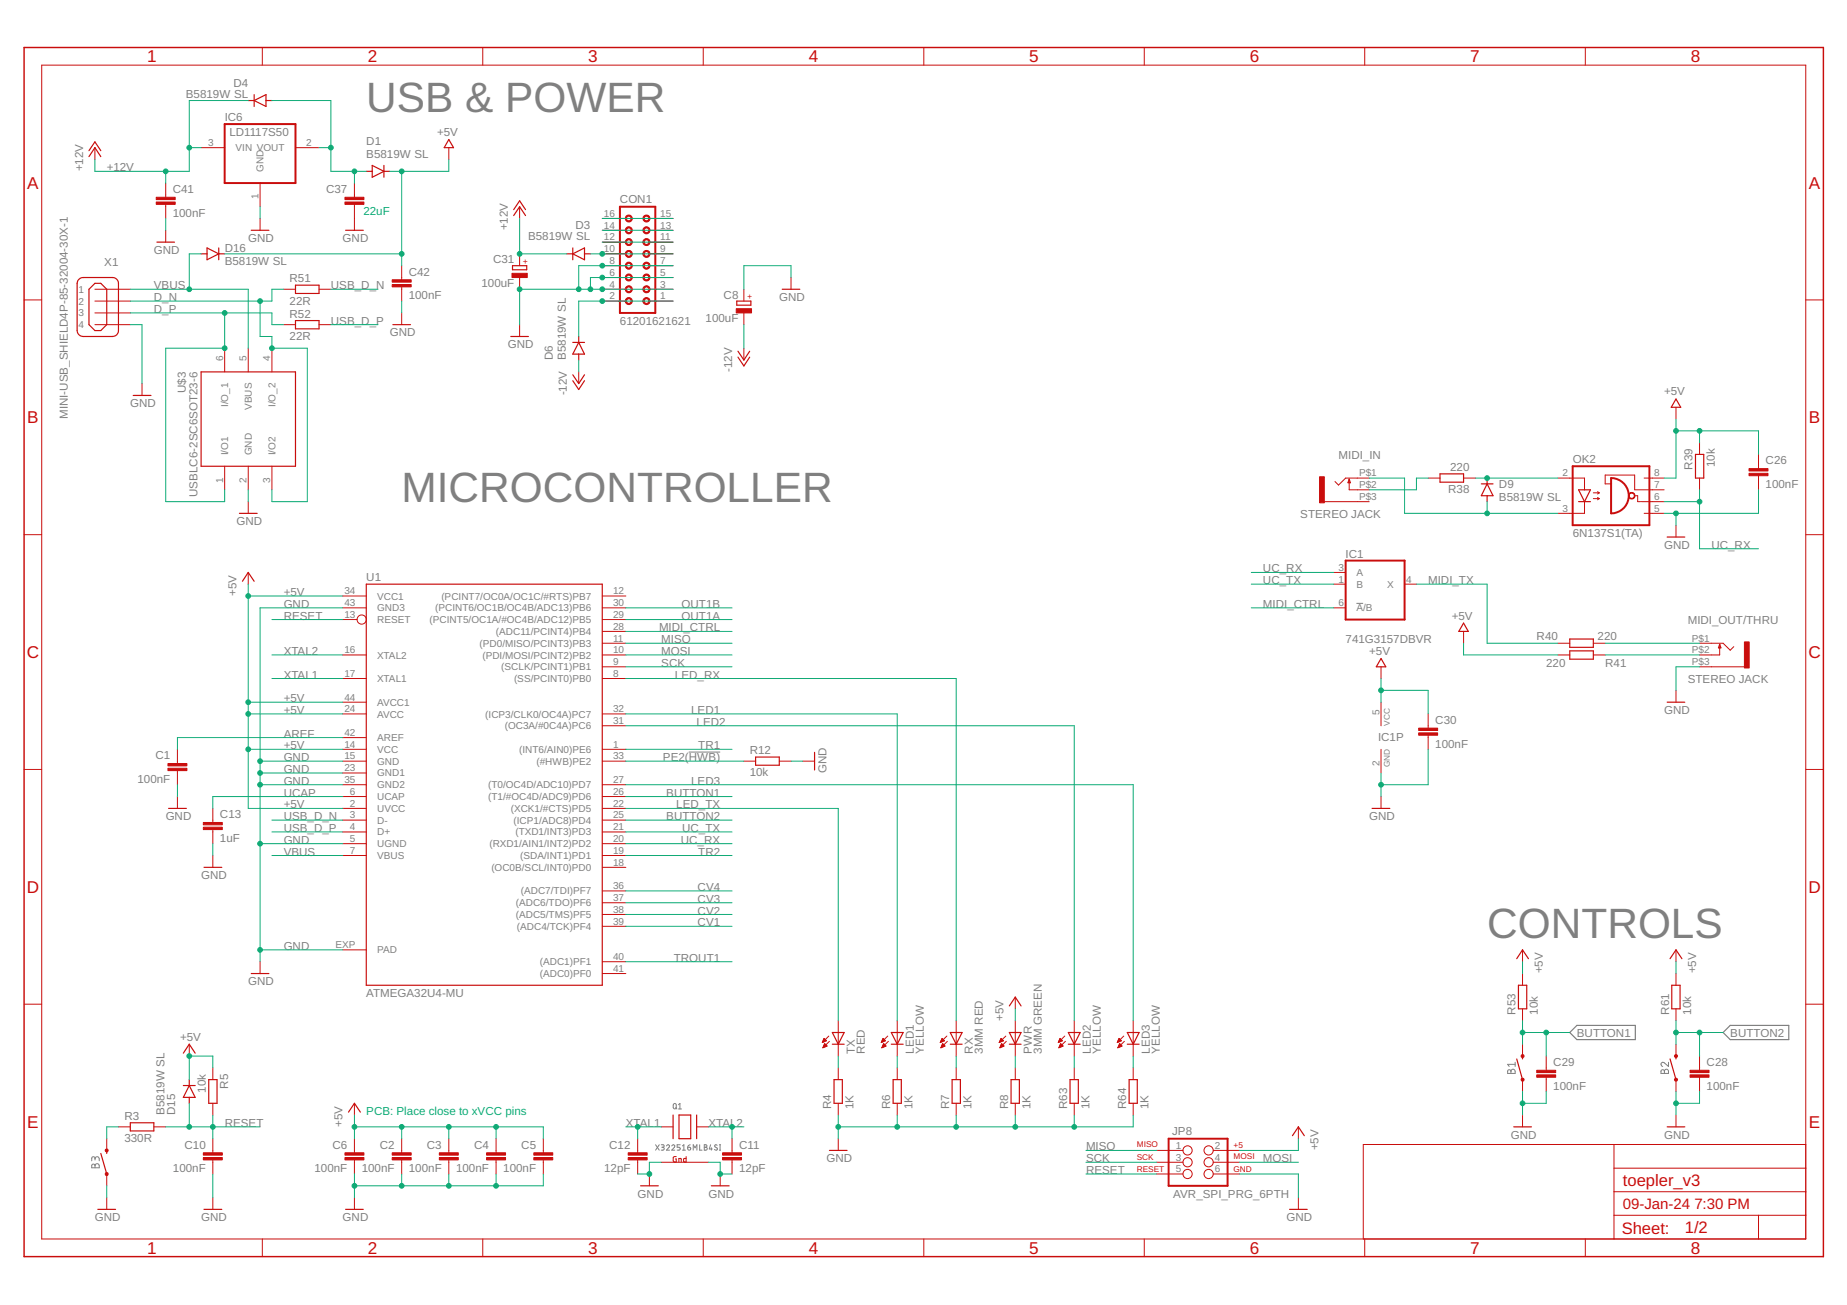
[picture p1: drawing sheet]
<svg xmlns="http://www.w3.org/2000/svg" width="297mm" height="210mm" viewBox="0 0 297 210" stroke-linecap="round" stroke-linejoin="round" font-family="sans-serif">
<g fill="none" stroke="#808080" stroke-width=".16">
<path d="M218.1 97h1.1M110.8 121h5M108.3 177.6a.24 .24 0 0 1 .3-.1 .24 .24 0 0 1 .2 .2v.4a.24 .24 0 0 1-.3 .3 .24 .24 0 0 1-.2-.3zM108.7 178.2l.2 .2M109.1 177.7l.2-.2v.9M109.1 178.4h.5M242.5 172.1h.4l.1 .2v-.1a.33 .33 0 0 1 .4-.2 .33 .33 0 0 1 .3 .3v.4h-1.2zM243 172.3v.4M243.7 170.9v.6M243.7 171.2h-1.2l.2 .3M267.1 172.2l.4-.1 .2 .2v-.1a.33 .33 0 0 1 .4-.2 .33 .33 0 0 1 .2 .3v.4h-1.2zM267.7 172.3v.4"/>
<path d="M268.3 170.9v.6l-.6-.5a.33 .33 0 0 0-.6 .1 .33 .33 0 0 0 .3 .4M14.8 187.3h.4l.1 .2a.34 .34 0 0 1 .3-.3 .34 .34 0 0 1 .4 .3v.3h-1.2zM15.3 186.4a.34 .34 0 0 1 .3-.4 .34 .34 0 0 1 .4 .4v.3M15.3 186.6v-.4l-.3-.1-.2 .1v.5M15.3 187.5v.3M105.4 184.1l.6 .9M106 184.1l-.6 .9M106.3 184.1h.4l.1 .2-.1 .2h-.3M106.6 184.5a.23 .23 0 0 1 .2 .3 .23 .23 0 0 1-.2 .2h-.3M107.2 184.3a.24 .24 0 0 1 .3-.2 .24 .24 0 0 1 .1 .4l-.4 .5h.5M108 184.3l.3-.2 .2 .1v.3l-.5 .5h.5M109.4 184.1h-.5v.4l.4 .1 .1 .1-.1 .3h-.4"/>
<path d="M109.7 185h.5M109.7 184.3l.3-.2v.9M110.6 184.5h.3a.25 .25 0 0 1 .2 .3 .25 .25 0 0 1-.3 .2 .25 .25 0 0 1-.2-.2zM111 184.1l-.3 .2-.1 .2M111.5 185v-.9l.3 .5 .3-.5v.9M112.5 184.1v.9h.4M113.3 184.1l.4 .1v.2l-.2 .1a.23 .23 0 0 1 .2 .3 .23 .23 0 0 1-.2 .2h-.2zM113.3 184.5h.2M114.3 184.1l-.2 .7h.5M114.4 184.6v.4M115.3 184.2l-.3-.1-.1 .2 .5 .4v.2l-.2 .1-.3-.1M115.7 185h.2"/>
<path d="M115.7 184.1h.2M115.8 184.1v.9"/>
</g>
<path d="M252.5 166.1l1.1-1.2h9.4v2.3h-9.4zM278.3 164.9h9.4v2.3h-9.4l-1.2-1.1z" fill="none" stroke="#808080" stroke-width=".19"/>
<g fill="none" stroke="#c90d0c" stroke-width=".19">
<path d="M39.9 16.2h1M40.9 16.2l1.9-1v1.9zM40.9 15.2v1.9M42.8 16.2h.9M14.3 25.2l1-1.5 .9 1.5M14.3 24.2l1-1.4 .9 1.4M25.2 38.9h2.9M33.3 39.9l1.9 .9-1.9 1zM35.2 39.9v1.9M40.4 37h2.8M55.6 37h2.8M58.9 27.6h1"/>
<path d="M59.9 26.6l1.8 1-1.8 .9zM61.7 26.6v1.9M61.7 27.6h1M72.2 22.4l.7 1.3h-1.5zM82.6 34.7l1-1.4 .9 1.4M82.6 33.7l1-1.4 .9 1.4M92.1 39.9v1.9M12.7 44.9l.7-.3h4.7a.94 .94 0 0 1 .9 1v7.8a.97 .97 0 0 1-.9 .7h-4.7a.98 .98 0 0 1-1-.9v-7.6zM14.3 46.5l1-.9h.9l1 .9v5.7l-1 1h-.9l-1-1zM32.3 59.8h15.2v15.2h-15.2zM32.3 40.8h1M35.2 40.8h.9"/>
<path d="M47.5 45.9h3.8v1.3h-3.8zM47.5 51.6h3.8v1.3h-3.8zM63.2 52.2h2.8M82.1 54.1h2.9M82.4 42.7h2.3v.7h-2.3zM91.2 40.8h.9M92.1 40.8l1.9-.9v1.9zM92.1 55.1h1.9M93.1 55.1l.9 1.9h-1.9zM93.1 54.1v1M93.1 57v.9M94 40.8h1"/>
<path d="M118.5 48.4h2.3v.7h-2.3zM118.7 56.5l.9 1.4 1-1.4M118.7 57.4l.9 1.5 1-1.5M125.8 46.5h2.8M21.4 63.6h2.9M92.1 60.3l1 1.4 .9-1.4M92.1 61.2l1 1.5 .9-1.5M217 77.1l.2 .5h-.4zM231.6 76.2h3.8v1.4h-3.8zM238.2 77.8h1.9M239.2 77.8l.9 1.9h-1.9zM239.2 76.9v.9"/>
<path d="M239.2 79.7v1M253.9 78.8h1.9l-1 1.9zM269.5 64.2l.8 1.3h-1.5zM272.7 73.1h1.3v3.8h-1.3zM38.5 82.6h2.9M39 93.5l.9-1.4 1 1.4M58.9 94h38v64.5h-38zM253.9 80.7h1.9M268.1 86.4h2.9M222.1 105.9l.8 1.4h-1.6zM235.4 100.2l.7 1.4h-1.5zM252.5 104.7h3.7v1.3h-3.7z"/>
<path d="M252.5 102.8h3.7v1.3h-3.7zM268.1 112.9h2.9M276.6 103.6l.2 .6h-.4zM27.1 130h2.9M32.8 139.5h2.9M121.5 121.8h3.8v1.3h-3.8zM131 121v2.8M220.7 130h2.8M40.4 156.6h2.8M243.9 154.2l1-1.4 .9 1.4M244.2 158.5h1.3v3.8h-1.3zM268.6 154.2l.9-1.4 1 1.4"/>
<path d="M268.9 158.5h1.3v3.8h-1.3zM29.5 169.4l.9-1.4 1 1.4M29.5 174.6h1.9M30.4 174.6l1 1.9h-1.9zM30.4 173.7v.9M30.4 176.5v1M33.6 173.7h1.3v3.8h-1.3zM56 178.9l1-1.4 1 1.4M108.2 179.3v3.9M109.2 179.3h1.9v3.9h-1.9zM112 179.3v3.9M133.9 166.1h1.9l-1 1.9z"/>
<path d="M133.9 168h1.9M134.1 173.7h1.4v3.8h-1.4zM143.3 168h1.9M143.3 166.1h1.9l-.9 1.9zM143.6 173.7h1.3v3.8h-1.3zM152.8 168h1.9M152.8 166.1h1.9l-.9 1.9zM153.1 173.7h1.4v3.8h-1.4zM162.3 161.8l1-1.4 .9 1.4M162.3 168h1.9M162.3 166.1h1.9l-.9 1.9zM162.6 173.7h1.3v3.8h-1.3z"/>
<path d="M171.8 168h1.9M171.8 166.1h1.9l-.9 1.9zM172.1 173.7h1.3v3.8h-1.3zM181.3 168h1.9M181.3 166.1h1.9l-1 1.9zM181.6 173.7h1.3v3.8h-1.3zM243.9 170.3l1 3.4M244.9 169.9v.4M268.6 170.3l.9 3.4M269.5 169.9v.4M15.7 194.5h2.9M16.2 185.5l1 3.3"/>
<path d="M17.2 185v.5M21 180.6h3.7v1.3h-3.7zM32.8 194.5h2.9M55.6 194.5h2.8M103 190.7h2.9M114.4 190.7h2.9M133.4 185h2.8M207.4 194.5h2.8M207.9 182.7l.9-1.4 1 1.4M243.4 181.3h2.9M268.1 181.3h2.9"/>
</g>
<g fill="none" stroke="#c90d0c" stroke-width=".16">
<path d="M6.7 10.5h283.7v188.8h-283.7zM42.2 7.6v2.9M77.6 7.6v2.9M113.1 7.6v2.9M148.6 7.6v2.9M184 7.6v2.9M219.5 7.6v2.9M255 7.6v2.9M15.3 23.7v2M26.6 29.4v2.3M26.6 32.9v2.2M26.6 37v1.9"/>
<path d="M32.3 23.7h3.8M41.8 29.4v3.9M41.8 35.1v1.9M47.5 23.7h3.8M57 29.4v2.3M57 32.9v4.1M72.2 23.7v2M83.6 33.3v1.8M96.9 38.9h3.7M96.9 37h3.7M96.9 35.1h3.7M104.4 38.9h3.8"/>
<path d="M104.4 37h3.8M104.4 35.1h3.8M3.9 48.2h2.8M15.3 48.4h5.7M15.3 46.5h5.7M15.3 52.2h5.7M15.3 50.3h5.7M36.1 56v3.8M39.9 56v3.8M43.7 56v3.8M45.6 46.5h1.9M45.6 52.2h1.9"/>
<path d="M51.3 46.5h1.9M51.3 52.2h1.9M64.6 42.7v2.3M64.6 46.1v2.3M64.6 50.3v1.9M83.6 40.8v1.9M83.6 44.6v1.9M83.6 52.2v1.9M93.1 59.8v1.9M96.9 48.4h3.7M96.9 46.5h3.7M96.9 44.6h3.7"/>
<path d="M96.9 42.7h3.7M96.9 40.8h3.7M104.4 48.4h3.8M104.4 46.5h3.8M104.4 44.6h3.8M104.4 42.7h3.8M104.4 40.8h3.8M119.6 46.5v1.9M119.6 50.3v1.9M119.6 56v1.9M127.2 44.6v1.9M290.4 48.2h2.8"/>
<path d="M22.8 61.7v1.9M36.1 75v3.8M39.9 75v3.8M43.7 75v3.8M217 77.1v1.7h3.2M220.2 76.9h-3.8l-1.1 1.1-.6-.6M229.7 76.9h1.9M235.4 76.9h1.9M250.5 76.9h4.3v1.9M256.2 79.3h1M256.9 79.1l.3 .2M257.2 79.3l-.3 .2"/>
<path d="M259.1 77.8h-1v-1.4h4.8v2.4h4.7M262.9 79.7h.5v1h.4M264.4 76.9h3.2M269.5 65.5v1.9M273.3 71.2v1.9M273.3 76.9v1.9M282.8 73.1v2.3M282.8 76.5v2.3M3.9 86h2.8M39.9 80.7v1.9M39.9 92.1v1.9M55.1 99.7h2.3"/>
<path d="M55.1 97.8h3.8M55.1 95.9h3.8M96.9 99.7h3.7M96.9 97.8h3.7M96.9 95.9h3.7M213 80.7h7.2M214.5 97.8h1.9M214.5 92.1h1.9M214.5 94h1.9M225.9 94h1.9M254.8 80.7v1.9h-4.3M256.2 80.2h1"/>
<path d="M256.9 80l.3 .2M257.2 80.2l-.3 .2M263.9 80.7h3.7M264.4 82.6h3.2M269.5 84.5v1.9M290.4 86h2.8M55.1 114.8h3.8M55.1 105.3h3.8M55.1 109.1h3.8M55.1 118.6h3.8M55.1 112.9h3.8M96.9 101.6h3.7"/>
<path d="M96.9 114.8h3.7M96.9 116.7h3.7M96.9 103.5h3.7M96.9 105.3h3.7M96.9 107.3h3.7M96.9 109.1h3.7M222.1 107.3v1.8M222.1 112.9v3.8M229.7 114.8v2.3M229.7 118.3v2.2M235.4 101.6v1.9M250.5 103.5h2"/>
<path d="M250.5 105.3h2M256.2 103.5h1.9M256.2 105.3h1.9M269.5 111v1.9M273.3 103.5h3.8l1.2 1.1 .5-.6M273.3 107.3h7.2M276.6 103.6v1.7h-3.3M3.9 123.8h2.8M28.5 120.5v2.3M28.5 124v2.2M28.5 128.1v1.9M34.2 130v2.3"/>
<path d="M34.2 133.4v2.3M34.2 137.6v1.9M55.1 122.4h3.8M55.1 131.9h3.8M55.1 120.5h3.8M55.1 135.7h3.8M55.1 137.6h3.8M55.1 126.2h3.8M55.1 128.1h3.8M55.1 133.8h3.8M55.1 130h3.8M55.1 124.3h3.8"/>
<path d="M96.9 122.4h3.7M96.9 131.9h3.7M96.9 120.5h3.7M96.9 139.5h3.7M96.9 135.7h3.7M96.9 137.6h3.7M96.9 126.2h3.7M96.9 128.1h3.7M96.9 133.8h3.7M96.9 130h3.7M119.6 122.4h1.9M125.3 122.4h1.9"/>
<path d="M129.1 122.4h1.9M222.1 120.5v3.8M222.1 128.1v1.9M290.4 123.8h2.8M41.8 154.7v1.9M55.1 152.8h3.8M96.9 156.6h3.7M96.9 154.7h3.7M96.9 149h3.7M96.9 147.1h3.7M96.9 145.2h3.7M96.9 143.3h3.7"/>
<path d="M244.9 152.8v1.9M244.9 156.6v1.9M269.5 152.8v1.9M269.5 156.6v1.9M3.9 161.5h2.8M30.4 168v1.9M34.2 171.8v1.9M34.2 177.5v1.8M57 177.5v1.8M132.3 167.6h.1M132.3 167.6h.2M132.3 167.5h.4"/>
<path d="M132.4 167.4h.5M132.4 168.5h.1M132.4 167.3h.4M132.4 168.4h.3M132.4 167.2h.3M132.4 168.3h.5M132.5 167.2h.2M132.5 168.2h.5M132.5 167.1h.1M132.5 168.1h.4M132.5 167l.4 .4-.7 .3zM132.5 168h.3"/>
<path d="M132.6 168h.1M132.6 167.9h.1M132.6 167.9l.4 .4-.7 .2zM133.3 166.6l-1.1 1.1M133.4 167.5l-1.1 1M134.8 164.2v5.7M134.8 171.8v1.9M134.8 177.5v1.8M141.8 167.6h.1M141.8 167.6h.2M141.8 167.5h.4M141.9 167.4h.5"/>
<path d="M141.9 168.5h.1M141.9 167.3h.4M141.9 168.4h.3M141.9 167.2h.3M141.9 168.3h.5M142 167.2h.1M142 168.2h.5M142 167.1h.1M142 168.1h.4M142 167l.4 .4-.7 .3zM142 168h.3M142.1 168h.1"/>
<path d="M142.1 167.9h.1M142.1 167.9l.4 .4-.7 .2zM142.8 166.6l-1.1 1.1M142.9 167.5l-1.1 1M144.3 164.2v5.7M144.3 171.8v1.9M144.3 177.5v1.8M151.2 167.6h.1M151.3 167.6h.2M151.3 167.5h.4M151.3 167.4h.6M151.3 168.5h.2"/>
<path d="M151.4 167.3h.4M151.4 168.4h.3M151.4 167.2h.3M151.4 168.3h.5M151.4 167.2h.2M151.4 168.2h.5M151.5 167.1h.1M151.5 168.1h.3M151.5 167l.4 .4-.7 .3zM151.5 168h.3M151.6 168h.1M151.6 167.9h.1"/>
<path d="M151.6 167.9l.4 .4-.7 .2zM152.3 166.6l-1.1 1.1M152.4 167.5l-1.1 1M153.8 164.2v5.7M153.8 171.8v1.9M153.8 177.5v1.8M160.7 167.6h.1M160.8 167.6h.2M160.8 167.5h.4M160.8 167.4h.6M160.8 168.5h.2M160.9 167.3h.4"/>
<path d="M160.9 168.4h.3M160.9 167.2h.3M160.9 168.3h.5M160.9 167.2h.2M161 168.2h.4M161 167.1h.1M161 168.1h.4M161 167l.4 .4-.7 .3zM161 168h.3M161 168h.2M161.1 167.9h.1M161.1 167.9l.4 .4-.7 .2z"/>
<path d="M161.8 166.6l-1.1 1.1M161.8 167.5l-1 1M163.3 160.4v1.9M163.3 164.2v5.7M163.3 171.8v1.9M163.3 177.5v1.8M170.2 167.6h.1M170.2 167.6h.3M170.3 167.5h.4M170.3 167.4h.6M170.3 168.5h.2M170.3 167.3h.5"/>
<path d="M170.3 168.4h.4M170.4 167.2h.3M170.4 168.3h.5M170.4 167.2h.2M170.4 168.2h.5M170.5 167.1h.1M170.5 168.1h.3M170.5 167l.4 .4-.7 .3zM170.5 168h.3M170.5 168h.2M170.6 167.9h.1M170.6 167.9l.4 .4-.7 .2z"/>
<path d="M171.2 166.6l-1 1.1M171.3 167.5l-1 1M172.8 164.2v5.7M172.8 171.8v1.9M172.8 177.5v1.8M179.7 167.6h.1M179.7 167.6h.3M179.8 167.5h.4M179.8 167.4h.5M179.8 168.5h.2M179.9 167.3h.4M179.9 168.4h.2"/>
<path d="M179.9 167.2h.3M179.9 168.3h.4M179.9 167.2h.2M179.9 168.2h.5M180 167.1h.1M180 168.1h.3M180 167l.3 .4-.6 .3zM180 168h.2M180 168h.1M180.1 167.9h.1M180.1 167.9l.3 .4-.6 .2zM180.7 166.6l-1 1.1"/>
<path d="M180.8 167.5l-1 1M182.2 164.2v5.7M182.2 171.8v1.9M182.2 177.5v1.8M244.9 162.3v1.9M244.9 168v1.9M244.9 173.7v1.9M244.9 179.3v2M248.7 169.9v2.2M248.7 173.3v2.3M269.5 162.3v1.9M269.5 168v1.9"/>
<path d="M269.5 173.7v1.9M269.5 179.3v2M273.3 169.9v2.2M273.3 173.3v2.3M290.4 161.5h2.8M17.2 183.2v1.8M17.2 188.8v1.9M17.2 192.6v1.9M19 181.3h2M24.7 181.3h1.9M34.2 183.2v2.2M34.2 186.6v2.2"/>
<path d="M34.2 192.6v1.9M42.2 199.3v2.8M57 183.2v2.2M57 186.6v2.2M57 192.6v1.9M64.6 183.2v2.2M64.6 186.6v2.2M72.2 183.2v2.2M72.2 186.6v2.2M77.6 199.3v2.8M79.8 183.2v2.2M79.8 186.6v2.2"/>
<path d="M87.4 183.2v2.2M87.4 186.6v2.2M102.6 183.2v2.2M102.6 186.6v2.2M104.4 188.8v1.9M106.3 181.3h1.9M106.3 186.9h7.6M108.8 186l-.5 .1v.6l.1 .2h.4v-.5h-.2M109.2 186.9v-.6l.4 .1v.5M110.3 186v.9h-.3v-.5l.3-.1M112 181.3h1.9M113.1 199.3v2.8"/>
<path d="M115.8 188.8v1.9M117.7 183.2v2.2M117.7 186.6v2.2M134.8 183.2v1.8M148.6 199.3v2.8M184 199.3v2.8M186 185h4.2M186 186.9h4.2M186 188.8h4.2M195.1 185h4.2M195.1 186.9h4.2M195.1 188.8h4.2"/>
<path d="M208.8 181.3v1.9M208.8 192.6v1.9M219.5 199.3v2.8M255 199.3v2.8M259.6 195.5h30.8M259.6 184.1v15.2M259.6 191.7h30.8M259.6 187.9h30.8M282.8 195.5v3.8M290.4 184.1h-71.2v15.2"/>
<circle cx="58.2" cy="99.7" r=".74"/>
<circle cx="191" cy="185" r=".74"/>
<circle cx="191" cy="186.9" r=".74"/>
<circle cx="191" cy="188.8" r=".74"/>
<circle cx="194.4" cy="185" r=".74"/>
<circle cx="194.4" cy="186.9" r=".74"/>
<circle cx="194.4" cy="188.8" r=".74"/>
</g>
<g fill="#c90d0c" stroke="#c90d0c" stroke-width=".16">
<path d="M32.7 186.2h3.1v.4h-3.1z"/>
<path d="M32.7 185.4h3.1v.4h-3.1z"/>
<path d="M27 123.6h3.1v.4h-3.1z"/>
<path d="M27 122.8h3.1v.4h-3.1z"/>
<path d="M63.1 186.2h3v.4h-3z"/>
<path d="M63.1 185.4h3v.4h-3z"/>
<path d="M70.7 186.2h3v.4h-3z"/>
<path d="M70.7 185.4h3v.4h-3z"/>
<path d="M78.3 186.2h3v.4h-3z"/>
<path d="M78.3 185.4h3v.4h-3z"/>
<path d="M85.9 186.2h3v.4h-3z"/>
<path d="M85.9 185.4h3v.4h-3z"/>
<path d="M55.5 186.2h3v.4h-3z"/>
<path d="M55.5 185.4h3v.4h-3z"/>
<path d="M32.7 133.1h3.1v.3h-3.1z"/>
<path d="M32.7 132.3h3.1v.4h-3.1z"/>
<path d="M271.8 172.9h3v.4h-3z"/>
<path d="M271.8 172.1h3v.4h-3z"/>
<path d="M247.1 172.9h3.1v.4h-3.1z"/>
<path d="M247.1 172.1h3.1v.4h-3.1z"/>
<path d="M82.3 44h2.5v.6h-2.5z"/>
<path d="M116.2 186.2h3.1v.4h-3.1z"/>
<path d="M116.2 185.4h3.1v.4h-3.1z"/>
<path d="M101 186.2h3.1v.4h-3.1z"/>
<path d="M101 185.4h3.1v.4h-3.1z"/>
<path d="M55.5 32.5h3v.4h-3z"/>
<path d="M55.5 31.7h3v.4h-3z"/>
<path d="M25.1 32.5h3.1v.4h-3.1z"/>
<path d="M25.1 31.7h3.1v.4h-3.1z"/>
<path d="M63.1 45.8h3v.3h-3z"/>
<path d="M63.1 45h3v.4h-3z"/>
<path d="M118.4 49.7h2.5v.6h-2.5z"/>
<path d="M212.2 76.7h.8v4.2h-.8z"/>
<path d="M280.5 103.3h.8v4.1h-.8z"/>
<path d="M281.3 76.1h3v.4h-3z"/>
<path d="M281.3 75.4h3v.4h-3z"/>
<path d="M228.2 117.9h3v.4h-3z"/>
<path d="M228.2 117.1h3v.4h-3z"/>
</g>
<path d="M3.9 7.6h289.3v194.5h-289.3z" fill="none" stroke="#c90d0c" stroke-width=".23"/>
<path d="M36.1 20h11.4v9.4h-11.4zM99.7 33.3h5.7v17h-5.7zM252.9 75h12.4v9.5h-12.4zM259.1 76.9a2.84 2.84 0 0 1 2.8 2.8 2.84 2.84 0 0 1-2.8 2.9zM216.4 90.2h9.5v9.5h-9.5zM187.9 183.2h9.5v7.5h-9.5z" fill="none" stroke="#c90d0c" stroke-width=".32"/>
<g fill="#c90d0c" stroke="#c90d0c" stroke-width=".16">
<path d="M103.6 48a.57 .57 0 0 1 .9 .2 .57 .57 0 0 1-.4 .8 .57 .57 0 0 1-.7-.6h.2a.38 .38 0 0 1 .5-.4 .38 .38 0 0 1 .2 .6 .38 .38 0 0 1-.7 0v-.2h-.2z" fill-rule="evenodd"/>
<path d="M103.6 46.1a.57 .57 0 0 1 .9 .2 .57 .57 0 0 1-.4 .8 .57 .57 0 0 1-.7-.6h.2a.39 .39 0 0 1 .5-.3 .39 .39 0 0 1 .2 .6 .39 .39 0 0 1-.7-.1v-.2h-.2z" fill-rule="evenodd"/>
<path d="M103.6 44.2a.57 .57 0 0 1 .9 .2 .57 .57 0 0 1-.4 .8 .57 .57 0 0 1-.7-.6h.2a.38 .38 0 0 1 .5-.4 .38 .38 0 0 1 .2 .7 .38 .38 0 0 1-.7-.1v-.2h-.2z" fill-rule="evenodd"/>
<path d="M103.6 42.3a.57 .57 0 0 1 .9 .2 .57 .57 0 0 1-.4 .8 .57 .57 0 0 1-.7-.6h.2a.38 .38 0 0 1 .5-.4 .38 .38 0 0 1 .2 .7 .38 .38 0 0 1-.7-.1v-.2h-.2z" fill-rule="evenodd"/>
<path d="M103.6 40.4a.57 .57 0 0 1 .9 .2 .57 .57 0 0 1-.4 .8 .57 .57 0 0 1-.7-.6h.2a.38 .38 0 0 1 .5-.3 .38 .38 0 0 1 .2 .6 .38 .38 0 0 1-.7-.1v-.2h-.2z" fill-rule="evenodd"/>
<path d="M103.6 38.5a.57 .57 0 0 1 .9 .2 .57 .57 0 0 1-.4 .8 .57 .57 0 0 1-.7-.6h.2a.38 .38 0 0 1 .5-.3 .38 .38 0 0 1 .2 .6 .38 .38 0 0 1-.7-.1v-.2h-.2z" fill-rule="evenodd"/>
<path d="M103.6 36.6a.57 .57 0 0 1 .9 .2 .57 .57 0 0 1-.4 .8 .57 .57 0 0 1-.7-.6h.2a.38 .38 0 0 1 .5-.4 .38 .38 0 0 1 .2 .7 .38 .38 0 0 1-.7-.1v-.2h-.2z" fill-rule="evenodd"/>
<path d="M103.6 34.7a.57 .57 0 0 1 .9 .2 .57 .57 0 0 1-.4 .8 .57 .57 0 0 1-.7-.6h.2a.38 .38 0 0 1 .5-.3 .38 .38 0 0 1 .2 .6 .38 .38 0 0 1-.7-.1v-.2h-.2z" fill-rule="evenodd"/>
<path d="M100.8 48a.57 .57 0 0 1 .8 .2 .57 .57 0 0 1-.3 .8 .57 .57 0 0 1-.7-.6h.2a.38 .38 0 0 1 .5-.3 .38 .38 0 0 1 .1 .6 .38 .38 0 0 1-.6-.1v-.2h-.2z" fill-rule="evenodd"/>
<path d="M100.8 46.1a.57 .57 0 0 1 .8 .2 .57 .57 0 0 1-.3 .8 .57 .57 0 0 1-.7-.6h.2a.38 .38 0 0 1 .5-.3 .38 .38 0 0 1 .1 .6 .38 .38 0 0 1-.6-.1v-.2h-.2z" fill-rule="evenodd"/>
<path d="M100.8 44.2a.57 .57 0 0 1 .8 .2 .57 .57 0 0 1-.3 .8 .57 .57 0 0 1-.7-.6h.2a.38 .38 0 0 1 .5-.3 .38 .38 0 0 1 .1 .6 .38 .38 0 0 1-.6-.1v-.2h-.2z" fill-rule="evenodd"/>
<path d="M100.8 42.3a.57 .57 0 0 1 .8 .2 .57 .57 0 0 1-.3 .8 .57 .57 0 0 1-.7-.6h.2a.38 .38 0 0 1 .5-.3 .38 .38 0 0 1 .1 .6 .38 .38 0 0 1-.6-.1v-.2h-.2z" fill-rule="evenodd"/>
<path d="M100.8 40.4a.57 .57 0 0 1 .8 .2 .57 .57 0 0 1-.3 .8 .57 .57 0 0 1-.7-.6h.2a.38 .38 0 0 1 .5-.3 .38 .38 0 0 1 .1 .7 .38 .38 0 0 1-.6-.2v-.2h-.2z" fill-rule="evenodd"/>
<path d="M100.8 38.5a.57 .57 0 0 1 .8 .2 .57 .57 0 0 1-.3 .8 .57 .57 0 0 1-.7-.6h.2a.38 .38 0 0 1 .5-.3 .38 .38 0 0 1 .1 .6 .38 .38 0 0 1-.6-.1v-.2h-.2z" fill-rule="evenodd"/>
<path d="M100.8 36.6a.57 .57 0 0 1 .8 .2 .57 .57 0 0 1-.3 .8 .57 .57 0 0 1-.7-.6h.2a.38 .38 0 0 1 .5-.3 .38 .38 0 0 1 .1 .6 .38 .38 0 0 1-.6-.1v-.2h-.2z" fill-rule="evenodd"/>
<path d="M100.8 34.7a.57 .57 0 0 1 .8 .2 .57 .57 0 0 1-.3 .8 .57 .57 0 0 1-.7-.6h.2a.38 .38 0 0 1 .5-.3 .38 .38 0 0 1 .1 .7 .38 .38 0 0 1-.6-.2v-.2h-.2z" fill-rule="evenodd"/>
<path d="M244.7 173.5h.3v.3h-.3z" fill-rule="evenodd"/>
<path d="M244.7 169.7l.2-.1 .1 .1v.3l-.1 .1-.2-.1z" fill-rule="evenodd"/>
<path d="M269.4 173.5h.3l.1 .2-.1 .1h-.3l-.1-.1z" fill-rule="evenodd"/>
<path d="M17 188.7h.3v.3h-.3z" fill-rule="evenodd"/>
<path d="M17 184.9h.3v.3l-.1 .1-.2-.1z" fill-rule="evenodd"/>
<path d="M262.1 79.3a.53 .53 0 0 1 .8 .2 .53 .53 0 0 1-.3 .7 .53 .53 0 0 1-.7-.5h.1a.42 .42 0 0 1 .6-.4 .42 .42 0 0 1 .1 .7 .42 .42 0 0 1-.7-.1l-.1-.2z" fill-rule="evenodd"/>
<circle cx="269.5" cy="169.9" r=".25"/>
</g>
<g fill="none" stroke="#0dab76" stroke-width=".16">
<path d="M39.9 16.2h-9.5v11.4h-15.1v-1.9M43.7 16.2h9.5v11.4h5.7M26.6 27.6v1.8M26.6 35.1v1.9M30.4 23.7h1.9M41.8 33.3v1.8M51.3 23.7h1.9M57 27.6v1.8M64.6 27.6v15.1M72.2 25.7v1.9h-9.5M83.6 35.1v5.7h7.6M96.9 35.1h11.3"/>
<path d="M96.9 37h11.3M96.9 38.9h11.3M21 46.5h18.9v9.5M21 52.2h1.8v9.5M21 50.3h22.7v1.9h1.9M32.3 40.8h-1.9v5.7M36.1 50.3v5.7h-9.5v24.7h9.5v-1.9M36.1 40.8h28.5M41.8 48.4v5.7h1.9v1.9h5.7v24.7h-5.7v-1.9M45.6 46.5h-1.9v1.9h-22.7M53.2 46.5h7.6M53.2 52.2h7.6"/>
<path d="M64.6 48.4v1.9M93.1 57.9v1.9M95 40.8h13.2M108.2 46.5h-24.6v5.7M108.2 44.6h-13.2v1.9M108.2 42.7h-15.1v3.8M108.2 48.4h-15.1v5.7M119.6 52.2v3.8M127.2 44.6v-1.9h-7.6v3.8M39.9 78.8v1.9M220.2 76.9h5.7v5.7h24.6M229.7 76.9h-1.9v1.9h-7.6"/>
<path d="M237.3 76.9h13.2M269.5 67.4v9.5h-1.9M269.5 69.3h13.3v3.8M273.3 69.3v1.9M273.3 78.8v9.5h9.5M282.8 78.8v3.8h-15.2M39.9 94v36h15.2M39.9 95.9h15.2M43.7 99.7h11.4M55.1 97.8h-13.3v56.9M100.6 97.8h17.1M100.6 99.7h17.1"/>
<path d="M201.2 97.8h13.3M201.2 92.1h13.3M201.2 94h13.3M227.8 94h11.4v9.5h11.3M239.2 80.7v1.9M267.6 80.7h5.7M269.5 82.6v1.9M39.9 114.8h15.2M39.9 112.9h15.2M43.7 105.3h11.4M43.7 109.1h11.4M55.1 118.6h-26.6v1.9"/>
<path d="M100.6 109.1h53.2v55.1M100.6 114.8h43.7v49.4M100.6 116.7h72.2v47.5M100.6 107.3h17.1M100.6 105.3h17.1M100.6 103.5h17.1M100.6 101.6h17.1M222.1 111h7.6v3.8M222.1 109.1v3.8M235.4 103.5v1.8h15.1M258.1 105.3h15.2M258.1 103.5h15.2"/>
<path d="M273.3 107.3h-3.8v3.7M28.5 126.2v1.9M34.2 135.7v1.9M39.9 120.5h15.2M41.8 122.4h13.3M41.8 124.3h13.3M41.8 126.2h13.3M41.8 135.7h13.3M43.7 131.9h11.4M43.7 137.6h11.4M43.7 133.8h11.4M55.1 128.1h-20.9v1.9"/>
<path d="M100.6 130h34.2v34.2M100.6 126.2h81.6v38M100.6 122.4h19M100.6 135.7h17.1M100.6 128.1h17.1M100.6 131.9h17.1M100.6 137.6h17.1M100.6 120.5h17.1M100.6 133.8h17.1M127.2 122.4h1.9M222.1 124.3v3.8M229.7 120.5v5.7h-7.6"/>
<path d="M41.8 152.8h13.3M100.6 143.3h17.1M100.6 145.2h17.1M100.6 147.1h17.1M100.6 149h17.1M100.6 154.7h17.1M244.9 154.7v1.9M269.5 154.7v1.9M30.4 177.5v3.8M34.2 171.8v-1.9h-3.8v3.8M34.2 179.3v3.9M57 179.3v3.9"/>
<path d="M134.8 169.9v1.9M134.8 179.3v3.9M144.3 169.9v1.9M144.3 179.3v2M153.8 169.9v1.9M153.8 179.3v2M163.3 162.3v1.9M163.3 169.9v1.9M163.3 179.3v2M172.8 169.9v1.9M172.8 179.3v2M182.2 179.3v2h-47.4"/>
<path d="M182.2 169.9v1.9M244.9 164.2v3.8M244.9 175.6v3.7M244.9 166.1h7.6M248.7 166.1v3.8M248.7 175.6v1.9h-3.8M269.5 164.2v3.8M269.5 175.6v3.7M269.5 166.1h7.6M273.3 175.6v1.9h-3.8M273.3 166.1v3.8M17.2 190.7v1.9"/>
<path d="M19 181.3h-1.8v1.9M26.6 181.3h15.2M34.2 188.8v3.8M57 188.8v3.8M57 181.3h30.4v1.9M64.6 181.3v1.9M64.6 188.8v1.9M72.2 181.3v1.9M72.2 188.8v1.9M79.8 181.3v1.9M79.8 188.8v1.9M87.4 188.8v1.9h-30.4"/>
<path d="M100.6 181.3h5.7M102.6 181.3v1.9M106.3 186.9h-1.9v1.9h-1.8M113.9 181.3h5.7M113.9 186.9h1.9v1.9h1.9M117.7 181.3v1.9M174.6 188.8h11.4M174.6 186.9h11.4M174.6 185h11.4M199.3 188.8h9.5v3.8M199.3 186.9h9.5M208.8 183.2v1.8h-9.5"/>
</g>
<g fill="#0dab76" stroke="#0dab76" stroke-width=".16">
<circle cx="79.8" cy="190.7" r=".38"/>
<circle cx="72.2" cy="190.7" r=".38"/>
<circle cx="64.6" cy="190.7" r=".38"/>
<circle cx="57" cy="190.7" r=".38"/>
<circle cx="134.8" cy="181.3" r=".38"/>
<circle cx="153.8" cy="181.3" r=".38"/>
<circle cx="144.3" cy="181.3" r=".38"/>
<circle cx="163.3" cy="181.3" r=".38"/>
<circle cx="172.8" cy="181.3" r=".38"/>
<circle cx="96.9" cy="46.5" r=".38"/>
<circle cx="96.9" cy="44.6" r=".38"/>
<circle cx="95" cy="46.5" r=".38"/>
<circle cx="96.9" cy="42.7" r=".38"/>
<circle cx="93.1" cy="46.5" r=".38"/>
<circle cx="83.6" cy="46.5" r=".38"/>
<circle cx="244.9" cy="177.5" r=".38"/>
<circle cx="269.5" cy="177.5" r=".38"/>
<circle cx="115.8" cy="188.8" r=".38"/>
<circle cx="104.4" cy="188.8" r=".38"/>
<circle cx="41.8" cy="152.8" r=".38"/>
<circle cx="41.8" cy="122.4" r=".38"/>
<circle cx="41.8" cy="124.3" r=".38"/>
<circle cx="41.8" cy="126.2" r=".38"/>
<circle cx="41.8" cy="135.7" r=".38"/>
<circle cx="269.5" cy="82.6" r=".38"/>
<circle cx="222.1" cy="126.2" r=".38"/>
<circle cx="34.2" cy="181.3" r=".38"/>
<circle cx="30.4" cy="181.3" r=".38"/>
<circle cx="117.7" cy="181.3" r=".38"/>
<circle cx="102.6" cy="181.3" r=".38"/>
<circle cx="244.9" cy="166.1" r=".38"/>
<circle cx="248.7" cy="166.1" r=".38"/>
<circle cx="269.5" cy="166.1" r=".38"/>
<circle cx="273.3" cy="166.1" r=".38"/>
<circle cx="30.4" cy="46.5" r=".38"/>
<circle cx="30.4" cy="169.9" r=".38"/>
<circle cx="57" cy="181.3" r=".38"/>
<circle cx="64.6" cy="181.3" r=".38"/>
<circle cx="72.2" cy="181.3" r=".38"/>
<circle cx="79.8" cy="181.3" r=".38"/>
<circle cx="64.6" cy="40.8" r=".38"/>
<circle cx="64.6" cy="27.6" r=".38"/>
<circle cx="39.9" cy="95.9" r=".38"/>
<circle cx="39.9" cy="120.5" r=".38"/>
<circle cx="39.9" cy="114.8" r=".38"/>
<circle cx="39.9" cy="112.9" r=".38"/>
<circle cx="269.5" cy="69.3" r=".38"/>
<circle cx="273.3" cy="69.3" r=".38"/>
<circle cx="222.1" cy="111" r=".38"/>
<circle cx="83.6" cy="40.8" r=".38"/>
<circle cx="26.6" cy="27.6" r=".38"/>
<circle cx="30.4" cy="23.7" r=".38"/>
<circle cx="96.9" cy="40.8" r=".38"/>
<circle cx="96.9" cy="48.4" r=".38"/>
<circle cx="57" cy="27.6" r=".38"/>
<circle cx="53.2" cy="23.7" r=".38"/>
<circle cx="36.1" cy="50.3" r=".38"/>
<circle cx="36.1" cy="56" r=".38"/>
<circle cx="43.7" cy="56" r=".38"/>
<circle cx="41.8" cy="48.4" r=".38"/>
<circle cx="239.2" cy="76.9" r=".38"/>
<circle cx="239.2" cy="82.6" r=".38"/>
<circle cx="273.3" cy="80.7" r=".38"/>
</g>
<g font-size="6.8" fill="#808080">
<text x="58.9" y="18.1">USB &amp; POWER</text>
<text x="64.6" y="80.7">MICROCONTROLLER</text>
<text x="239.2" y="150.9">CONTROLS</text>
</g>
<g font-size="2.8" fill="#c90d0c">
<text x="23.7" y="10">1</text>
<text x="59.1" y="10">2</text>
<text x="94.6" y="10">3</text>
<text x="130.1" y="10">4</text>
<text x="165.5" y="10">5</text>
<text x="201" y="10">6</text>
<text x="236.5" y="10">7</text>
<text x="271.9" y="10">8</text>
<text x="4.4" y="30.3">A</text>
<text x="290.9" y="30.3">A</text>
<text x="4.4" y="68.1">B</text>
<text x="290.9" y="68.1">B</text>
<text x="4.3" y="105.8">C</text>
<text x="290.8" y="105.8">C</text>
<text x="4.3" y="143.6">D</text>
<text x="290.8" y="143.6">D</text>
<text x="4.4" y="181.4">E</text>
<text x="290.9" y="181.4">E</text>
<text x="23.7" y="201.7">1</text>
<text x="59.1" y="201.7">2</text>
<text x="94.6" y="201.7">3</text>
<text x="130.1" y="201.7">4</text>
<text x="165.5" y="201.7">5</text>
<text x="201" y="201.7">6</text>
<text x="236.5" y="201.7">7</text>
<text x="271.9" y="201.7">8</text>
</g>
<g font-size="2.7" fill="#c90d0c">
<text x="261" y="190.7">toepler_v3</text>
<text x="260.8" y="198.4">Sheet:</text>
<text x="271" y="198.3">1/2</text>
</g>
<g font-size="2.4" fill="#c90d0c">
<text x="261" y="194.5">09-Jan-24</text>
<text x="272.5" y="194.5">7:30 PM</text>
</g>
<g font-size="1.9" fill="#808080">
<text x="29.9" y="15.8">B5819W SL</text>
<text x="37.5" y="14.1">D4</text>
<text x="36.1" y="19.5">IC6</text>
<text x="36.9" y="21.9">LD1117S50</text>
<text x="58.9" y="23.4">D1</text>
<text x="70.3" y="21.9">+5V</text>
<text x="13.4" y="27.6" transform="rotate(-90 13.4 27.6)">+12V</text>
<text x="17.2" y="27.6">+12V</text>
<text x="58.9" y="25.5">B5819W SL</text>
<text x="27.8" y="34.9">100nF</text>
<text x="27.8" y="31.1">C41</text>
<text x="52.4" y="31.1">C37</text>
<text x="99.7" y="32.7">CON1</text>
<text x="24.7" y="40.8">GND</text>
<text x="36.1" y="40.5">D16</text>
<text x="39.9" y="38.9">GND</text>
<text x="55.1" y="38.9">GND</text>
<text x="81.7" y="37" transform="rotate(-90 81.7 37)">+12V</text>
<text x="84.9" y="38.5">B5819W SL</text>
<text x="92.6" y="36.8">D3</text>
<text x="16.8" y="42.7">X1</text>
<text x="24.7" y="46.5">VBUS</text>
<text x="36.1" y="42.6">B5819W SL</text>
<text x="46.6" y="45.4">R51</text>
<text x="53.2" y="46.5">USB_D_N</text>
<text x="65.7" y="44.3">C42</text>
<text x="77.4" y="46.2">100uF</text>
<text x="79.3" y="42.4">C31</text>
<text x="24.7" y="50.3">D_P</text>
<text x="24.7" y="48.4">D_N</text>
<text x="46.6" y="49">22R</text>
<text x="46.6" y="51.1">R52</text>
<text x="53.2" y="52.2">USB_D_P</text>
<text x="65.7" y="48.1">100nF</text>
<text x="99.7" y="52.2">61201621621</text>
<text x="113.5" y="51.9">100uF</text>
<text x="116.4" y="48.1">C8</text>
<text x="125.3" y="48.4">GND</text>
<text x="46.6" y="54.7">22R</text>
<text x="62.7" y="54.1">GND</text>
<text x="81.7" y="56">GND</text>
<text x="88.9" y="57.9" transform="rotate(-90 88.9 57.9)">D6</text>
<text x="91" y="57.9" transform="rotate(-90 91 57.9)">B5819W SL</text>
<text x="117.7" y="59.8" transform="rotate(-90 117.7 59.8)">-12V</text>
<text x="21" y="65.5">GND</text>
<text x="29.9" y="63.2" transform="rotate(-90 29.9 63.2)">U$3</text>
<text x="91.2" y="63.6" transform="rotate(-90 91.2 63.6)">-12V</text>
<text x="267.6" y="63.6">+5V</text>
<text x="10.9" y="67.4" transform="rotate(-90 10.9 67.4)">MINI-USB_SHIELD4P-85-32004-30X-1</text>
<text x="215.3" y="73.9">MIDI_IN</text>
<text x="233.2" y="75.8">220</text>
<text x="252.9" y="74.5">OK2</text>
<text x="272.2" y="75.6" transform="rotate(-90 272.2 75.6)">R39</text>
<text x="275.8" y="75.2" transform="rotate(-90 275.8 75.2)">10k</text>
<text x="284" y="74.7">C26</text>
<text x="31.8" y="79.9" transform="rotate(-90 31.8 79.9)">USBLC6-2SC6SOT23-6</text>
<text x="209.1" y="83.3">STEREO JACK</text>
<text x="232.9" y="79.3">R38</text>
<text x="241.1" y="80.5">B5819W SL</text>
<text x="241.1" y="78.4">D9</text>
<text x="284" y="78.5">100nF</text>
<text x="38" y="84.5">GND</text>
<text x="216.4" y="89.7">IC1</text>
<text x="252.9" y="86.4">6N137S1(TA)</text>
<text x="267.6" y="88.3">GND</text>
<text x="275.2" y="88.3">UC_RX</text>
<text x="38" y="95.9" transform="rotate(-90 38 95.9)">+5V</text>
<text x="45.6" y="95.9">+5V</text>
<text x="58.9" y="93.4">U1</text>
<text x="203.1" y="92.1">UC_RX</text>
<text x="203.1" y="94">UC_TX</text>
<text x="229.7" y="94">MIDI_TX</text>
<text x="45.6" y="97.8">GND</text>
<text x="45.6" y="99.7">RESET</text>
<text x="106" y="101.6">MIDI_CTRL</text>
<text x="109.6" y="99.7">OUT1A</text>
<text x="109.6" y="97.8">OUT1B</text>
<text x="203.1" y="97.8">MIDI_CTRL</text>
<text x="233.5" y="99.7">+5V</text>
<text x="271.4" y="100.4">MIDI_OUT/THRU</text>
<text x="45.6" y="105.4">XTAL2</text>
<text x="106.3" y="105.4">MOSI</text>
<text x="106.3" y="103.5">MISO</text>
<text x="106.3" y="107.2">SCK</text>
<text x="216.4" y="103.5">741G3157DBVR</text>
<text x="220.2" y="105.4">+5V</text>
<text x="247.1" y="102.9">R40</text>
<text x="248.7" y="107.2">220</text>
<text x="256.9" y="102.9">220</text>
<text x="258.1" y="107.3">R41</text>
<text x="45.6" y="109.1">XTAL1</text>
<text x="45.6" y="112.9">+5V</text>
<text x="108.5" y="109.1">LED_RX</text>
<text x="271.4" y="109.9">STEREO JACK</text>
<text x="45.6" y="118.6">AREF</text>
<text x="45.6" y="114.8">+5V</text>
<text x="111.2" y="114.8">LED1</text>
<text x="112" y="116.7">LED2</text>
<text x="221.6" y="119.1">IC1P</text>
<text x="230.8" y="116.5">C30</text>
<text x="267.6" y="114.8">GND</text>
<text x="22.1" y="125.9">100nF</text>
<text x="25" y="122.1">C1</text>
<text x="45.6" y="122.4">GND</text>
<text x="45.6" y="124.3">GND</text>
<text x="45.6" y="120.5">+5V</text>
<text x="106.6" y="122.4">PE2(HWB)</text>
<text x="112.3" y="120.5">TR1</text>
<text x="120.6" y="124.9">10k</text>
<text x="120.6" y="121.3">R12</text>
<text x="132.9" y="124.3" transform="rotate(-90 132.9 124.3)">GND</text>
<text x="230.8" y="120.2">100nF</text>
<text x="26.6" y="131.9">GND</text>
<text x="35.4" y="131.6">C13</text>
<text x="45.6" y="126.2">GND</text>
<text x="45.6" y="128.1">UCAP</text>
<text x="45.6" y="130">+5V</text>
<text x="45.6" y="131.9">USB_D_N</text>
<text x="107.2" y="128.1">BUTTON1</text>
<text x="107.2" y="131.9">BUTTON2</text>
<text x="108.8" y="130">LED_TX</text>
<text x="111.2" y="126.2">LED3</text>
<text x="220.2" y="131.9">GND</text>
<text x="35.4" y="135.4">1uF</text>
<text x="45.6" y="135.7">GND</text>
<text x="45.6" y="137.6">VBUS</text>
<text x="45.6" y="133.8">USB_D_P</text>
<text x="109.5" y="135.7">UC_RX</text>
<text x="109.7" y="133.8">UC_TX</text>
<text x="112.3" y="137.6">TR2</text>
<text x="32.3" y="141.4">GND</text>
<text x="112.2" y="143.3">CV4</text>
<text x="112.2" y="145.2">CV3</text>
<text x="112.2" y="147.1">CV2</text>
<text x="112.2" y="149">CV1</text>
<text x="45.6" y="152.8">GND</text>
<text x="108.4" y="154.7">TROUT1</text>
<text x="39.9" y="158.5">GND</text>
<text x="58.9" y="160.4">ATMEGA32U4-MU</text>
<text x="248.1" y="156.6" transform="rotate(-90 248.1 156.6)">+5V</text>
<text x="272.8" y="156.6" transform="rotate(-90 272.8 156.6)">+5V</text>
<text x="29" y="167.4">+5V</text>
<text x="161.4" y="164.2" transform="rotate(-90 161.4 164.2)">+5V</text>
<text x="243.7" y="163.2" transform="rotate(-90 243.7 163.2)">R53</text>
<text x="247.3" y="163.2" transform="rotate(-90 247.3 163.2)">10k</text>
<text x="253.6" y="166.7">BUTTON1</text>
<text x="268.4" y="163.2" transform="rotate(-90 268.4 163.2)">R61</text>
<text x="272" y="163.2" transform="rotate(-90 272 163.2)">10k</text>
<text x="278.3" y="166.7">BUTTON2</text>
<text x="137.5" y="169.5" transform="rotate(-90 137.5 169.5)">TX</text>
<text x="139.1" y="169.5" transform="rotate(-90 139.1 169.5)">RED</text>
<text x="147" y="169.5" transform="rotate(-90 147 169.5)">LED1</text>
<text x="148.6" y="169.5" transform="rotate(-90 148.6 169.5)">YELLOW</text>
<text x="156.4" y="169.5" transform="rotate(-90 156.4 169.5)">RX</text>
<text x="158.1" y="169.5" transform="rotate(-90 158.1 169.5)">3MM RED</text>
<text x="165.9" y="169.5" transform="rotate(-90 165.9 169.5)">PWR</text>
<text x="167.5" y="169.5" transform="rotate(-90 167.5 169.5)">3MM GREEN</text>
<text x="175.4" y="169.5" transform="rotate(-90 175.4 169.5)">LED2</text>
<text x="177" y="169.5" transform="rotate(-90 177 169.5)">YELLOW</text>
<text x="184.9" y="169.5" transform="rotate(-90 184.9 169.5)">LED3</text>
<text x="186.5" y="169.5" transform="rotate(-90 186.5 169.5)">YELLOW</text>
<text x="249.8" y="171.5">C29</text>
<text x="274.5" y="171.5">C28</text>
<text x="26.5" y="179.4" transform="rotate(-90 26.5 179.4)">B5819W SL</text>
<text x="28.2" y="179.4" transform="rotate(-90 28.2 179.4)">D15</text>
<text x="33.1" y="175.7" transform="rotate(-90 33.1 175.7)">10k</text>
<text x="36.7" y="175.1" transform="rotate(-90 36.7 175.1)">R5</text>
<text x="133.7" y="178.4" transform="rotate(-90 133.7 178.4)">R4</text>
<text x="137.3" y="178.4" transform="rotate(-90 137.3 178.4)">1K</text>
<text x="143.2" y="178.4" transform="rotate(-90 143.2 178.4)">R6</text>
<text x="146.8" y="178.4" transform="rotate(-90 146.8 178.4)">1K</text>
<text x="152.7" y="178.4" transform="rotate(-90 152.7 178.4)">R7</text>
<text x="156.2" y="178.4" transform="rotate(-90 156.2 178.4)">1K</text>
<text x="162.1" y="178.4" transform="rotate(-90 162.1 178.4)">R8</text>
<text x="165.7" y="178.4" transform="rotate(-90 165.7 178.4)">1K</text>
<text x="171.6" y="178.4" transform="rotate(-90 171.6 178.4)">R63</text>
<text x="175.2" y="178.4" transform="rotate(-90 175.2 178.4)">1K</text>
<text x="181.1" y="178.4" transform="rotate(-90 181.1 178.4)">R64</text>
<text x="184.7" y="178.4" transform="rotate(-90 184.7 178.4)">1K</text>
<text x="249.8" y="175.3">100nF</text>
<text x="274.5" y="175.3">100nF</text>
<text x="20" y="183.7">330R</text>
<text x="20" y="180.1">R3</text>
<text x="29.7" y="184.8">C10</text>
<text x="36.1" y="181.2">RESET</text>
<text x="53.5" y="184.8">C6</text>
<text x="55.1" y="181.2" transform="rotate(-90 55.1 181.2)">+5V</text>
<text x="61.1" y="184.8">C2</text>
<text x="68.7" y="184.8">C3</text>
<text x="76.2" y="184.8">C4</text>
<text x="83.8" y="184.8">C5</text>
<text x="98" y="184.8">C12</text>
<text x="100.6" y="181.2">XTAL1</text>
<text x="113.9" y="181.2">XTAL2</text>
<text x="118.9" y="184.8">C11</text>
<text x="174.7" y="185">MISO</text>
<text x="188.5" y="182.6">JP8</text>
<text x="212" y="185" transform="rotate(-90 212 185)">+5V</text>
<text x="243" y="183.1">GND</text>
<text x="267.6" y="183.1">GND</text>
<text x="27.8" y="188.6">100nF</text>
<text x="50.6" y="188.6">100nF</text>
<text x="58.2" y="188.6">100nF</text>
<text x="65.8" y="188.6">100nF</text>
<text x="73.3" y="188.6">100nF</text>
<text x="80.9" y="188.6">100nF</text>
<text x="97.2" y="188.6">12pF</text>
<text x="118.9" y="188.6">12pF</text>
<text x="132.9" y="186.9">GND</text>
<text x="174.7" y="188.8">RESET</text>
<text x="174.7" y="186.9">SCK</text>
<text x="203.1" y="186.9">MOSI</text>
<text x="15.3" y="196.4">GND</text>
<text x="32.3" y="196.4">GND</text>
<text x="55.1" y="196.4">GND</text>
<text x="102.5" y="192.6">GND</text>
<text x="113.9" y="192.6">GND</text>
<text x="188.7" y="192.6">AVR_SPI_PRG_6PTH</text>
<text x="206.9" y="196.4">GND</text>
</g>
<g font-size="1.9" fill="#0dab76">
<text x="58.4" y="34.6">22uF</text>
<text x="58.9" y="179.4">PCB: Place close to xVCC pins</text>
</g>
<g font-size="1.6" fill="#808080">
<text x="33.5" y="23.5">3</text>
<text x="49.3" y="23.5">2</text>
<text x="37.9" y="24.3">VIN VOUT</text>
<text x="42.4" y="27.7" transform="rotate(-90 42.4 27.7)">GND</text>
<text x="41.6" y="32.1" transform="rotate(-90 41.6 32.1)">1</text>
<text x="97.1" y="34.9">16</text>
<text x="106.2" y="34.9">15</text>
<text x="97.1" y="40.6">10</text>
<text x="97.1" y="38.7">12</text>
<text x="97.1" y="36.8">14</text>
<text x="106.2" y="40.6">9</text>
<text x="106.2" y="38.7">11</text>
<text x="106.2" y="36.8">13</text>
<text x="12.6" y="47.1">1</text>
<text x="98" y="46.3">4</text>
<text x="98" y="44.4">6</text>
<text x="98" y="42.5">8</text>
<text x="106.2" y="46.3">3</text>
<text x="106.2" y="44.4">5</text>
<text x="106.2" y="42.5">7</text>
<text x="12.6" y="49">2</text>
<text x="12.6" y="50.9">3</text>
<text x="12.6" y="52.8">4</text>
<text x="98" y="48.2">2</text>
<text x="106.2" y="48.2">1</text>
<text x="35.9" y="58.1" transform="rotate(-90 35.9 58.1)">6</text>
<text x="39.7" y="58.1" transform="rotate(-90 39.7 58.1)">5</text>
<text x="43.5" y="58.1" transform="rotate(-90 43.5 58.1)">4</text>
<text x="36.7" y="65.5" transform="rotate(-90 36.7 65.5)">I/O_1</text>
<text x="40.5" y="66" transform="rotate(-90 40.5 66)">VBUS</text>
<text x="44.3" y="65.5" transform="rotate(-90 44.3 65.5)">I/O_2</text>
<text x="35.9" y="77.6" transform="rotate(-90 35.9 77.6)">1</text>
<text x="36.7" y="73.2" transform="rotate(-90 36.7 73.2)">I/O1</text>
<text x="39.7" y="77.6" transform="rotate(-90 39.7 77.6)">2</text>
<text x="40.5" y="73.2" transform="rotate(-90 40.5 73.2)">GND</text>
<text x="43.5" y="77.6" transform="rotate(-90 43.5 77.6)">3</text>
<text x="44.3" y="73.2" transform="rotate(-90 44.3 73.2)">I/O2</text>
<text x="218.6" y="76.6">P$1</text>
<text x="251.3" y="76.6">2</text>
<text x="266" y="76.6">8</text>
<text x="218.6" y="80.4">P$3</text>
<text x="218.6" y="78.5">P$2</text>
<text x="251.3" y="82.3">3</text>
<text x="266" y="80.4">6</text>
<text x="266" y="82.3">5</text>
<text x="266" y="78.5">7</text>
<text x="55.4" y="95.6">34</text>
<text x="98.6" y="95.6">12</text>
<text x="215.2" y="91.8">3</text>
<text x="215.2" y="93.7">1</text>
<text x="218.1" y="92.6">A</text>
<text x="218.1" y="94.5">B</text>
<text x="223.1" y="94.5">X</text>
<text x="226.2" y="93.7">4</text>
<text x="55.4" y="97.5">43</text>
<text x="55.4" y="99.4">13</text>
<text x="60.6" y="98.3">GND3</text>
<text x="60.6" y="100.2">RESET</text>
<text x="60.6" y="96.4">VCC1</text>
<text x="69.1" y="100.2">(PCINT5/OC1A/#OC4B/ADC12)PB5</text>
<text x="70" y="98.3">(PCINT6/OC1B/OC4B/ADC13)PB6</text>
<text x="71" y="96.4">(PCINT7/OC0A/OC1C/#RTS)PB7</text>
<text x="98.6" y="101.3">28</text>
<text x="98.6" y="99.4">29</text>
<text x="98.6" y="97.5">30</text>
<text x="215.2" y="97.5">6</text>
<text x="218.1" y="98.3">A/B</text>
<text x="55.4" y="105.1">16</text>
<text x="60.6" y="105.9">XTAL2</text>
<text x="77.1" y="104">(PD0/MISO/PCINT3)PB3</text>
<text x="77.6" y="105.9">(PDI/MOSI/PCINT2)PB2</text>
<text x="79.8" y="102.1">(ADC11/PCINT4)PB4</text>
<text x="80.6" y="107.8">(SCLK/PCINT1)PB1</text>
<text x="98.6" y="103.2">11</text>
<text x="98.6" y="105.1">10</text>
<text x="98.6" y="107">9</text>
<text x="272.1" y="107">P$3</text>
<text x="272.1" y="103.2">P$1</text>
<text x="272.1" y="105.1">P$2</text>
<text x="55.4" y="112.7">44</text>
<text x="55.4" y="108.9">17</text>
<text x="60.6" y="113.5">AVCC1</text>
<text x="60.6" y="109.7">XTAL1</text>
<text x="82.7" y="109.7">(SS/PCINT0)PB0</text>
<text x="98.6" y="108.9">8</text>
<text x="55.4" y="118.4">42</text>
<text x="55.4" y="114.6">24</text>
<text x="60.6" y="119.2">AREF</text>
<text x="60.6" y="115.4">AVCC</text>
<text x="78" y="115.4">(ICP3/CLK0/OC4A)PC7</text>
<text x="81.2" y="117.3">(OC3A/#0C4A)PC6</text>
<text x="98.6" y="114.6">32</text>
<text x="98.6" y="116.5">31</text>
<text x="221.8" y="115" transform="rotate(-90 221.8 115)">5</text>
<text x="55.4" y="122.2">15</text>
<text x="55.4" y="124.1">23</text>
<text x="55.4" y="126">35</text>
<text x="55.4" y="120.3">14</text>
<text x="60.6" y="123">GND</text>
<text x="60.6" y="124.9">GND1</text>
<text x="60.6" y="121.1">VCC</text>
<text x="83.5" y="121.1">(INT6/AIN0)PE6</text>
<text x="86.3" y="123">(#HWB)PE2</text>
<text x="98.6" y="122.2">33</text>
<text x="98.6" y="120.3">1</text>
<text x="98.6" y="126">27</text>
<text x="221.8" y="123.2" transform="rotate(-90 221.8 123.2)">2</text>
<text x="56.3" y="131.6">3</text>
<text x="56.3" y="127.9">6</text>
<text x="56.3" y="129.8">2</text>
<text x="60.6" y="126.8">GND2</text>
<text x="60.6" y="128.7">UCAP</text>
<text x="60.6" y="130.6">UVCC</text>
<text x="78.5" y="126.8">(T0/OC4D/ADC10)PD7</text>
<text x="78.5" y="128.7">(T1/#OC4D/ADC9)PD6</text>
<text x="82.2" y="130.6">(XCK1/#CTS)PD5</text>
<text x="98.6" y="131.6">25</text>
<text x="98.6" y="127.9">26</text>
<text x="98.6" y="129.8">22</text>
<text x="56.3" y="133.5">4</text>
<text x="56.3" y="135.4">5</text>
<text x="56.3" y="137.3">7</text>
<text x="60.6" y="134.4">D+</text>
<text x="60.6" y="132.5">D-</text>
<text x="60.6" y="136.3">UGND</text>
<text x="78.7" y="136.3">(RXD1/AIN1/INT2)PD2</text>
<text x="82.6" y="132.5">(ICP1/ADC8)PD4</text>
<text x="82.9" y="134.4">(TXD1/INT3)PD3</text>
<text x="98.6" y="135.4">20</text>
<text x="98.6" y="137.3">19</text>
<text x="98.6" y="133.5">21</text>
<text x="60.6" y="138.2">VBUS</text>
<text x="79" y="140.1">(OC0B/SCL/INT0)PD0</text>
<text x="83.7" y="138.2">(SDA/INT1)PD1</text>
<text x="83.8" y="143.9">(ADC7/TDI)PF7</text>
<text x="98.6" y="143">36</text>
<text x="98.6" y="139.2">18</text>
<text x="83" y="147.7">(ADC5/TMS)PF5</text>
<text x="83" y="145.8">(ADC6/TDO)PF6</text>
<text x="83.1" y="149.6">(ADC4/TCK)PF4</text>
<text x="98.6" y="148.7">39</text>
<text x="98.6" y="146.8">38</text>
<text x="98.6" y="144.9">37</text>
<text x="54" y="152.5">EXP</text>
<text x="60.6" y="153.4">PAD</text>
<text x="86.8" y="155.3">(ADC1)PF1</text>
<text x="98.6" y="154.4">40</text>
<text x="86.8" y="157.2">(ADC0)PF0</text>
<text x="98.6" y="156.3">41</text>
<text x="189.1" y="184.8">1</text>
<text x="195.4" y="184.8">2</text>
<text x="189.1" y="186.7">3</text>
<text x="189.1" y="188.6">5</text>
<text x="195.4" y="186.7">4</text>
<text x="195.4" y="188.6">6</text>
</g>
<g font-size="1.3" fill="#c90d0c">
<text x="85" y="42.4" transform="rotate(-90 85 42.4)">+</text>
<text x="121" y="48.1" transform="rotate(-90 121 48.1)">+</text>
<text x="182.8" y="184.5">MISO</text>
<text x="198.4" y="184.7">+5</text>
<text x="182.8" y="188.5">RESET</text>
<text x="182.8" y="186.6">SCK</text>
<text x="198.4" y="186.5">MOSI</text>
<text x="198.4" y="188.5">GND</text>
</g>
<g font-size="1.3" fill="#808080">
<text x="223.5" y="116.7" transform="rotate(-90 223.5 116.7)">VCC</text>
<text x="223.5" y="123.4" transform="rotate(-90 223.5 123.4)">GND</text>
</g>
</svg>
